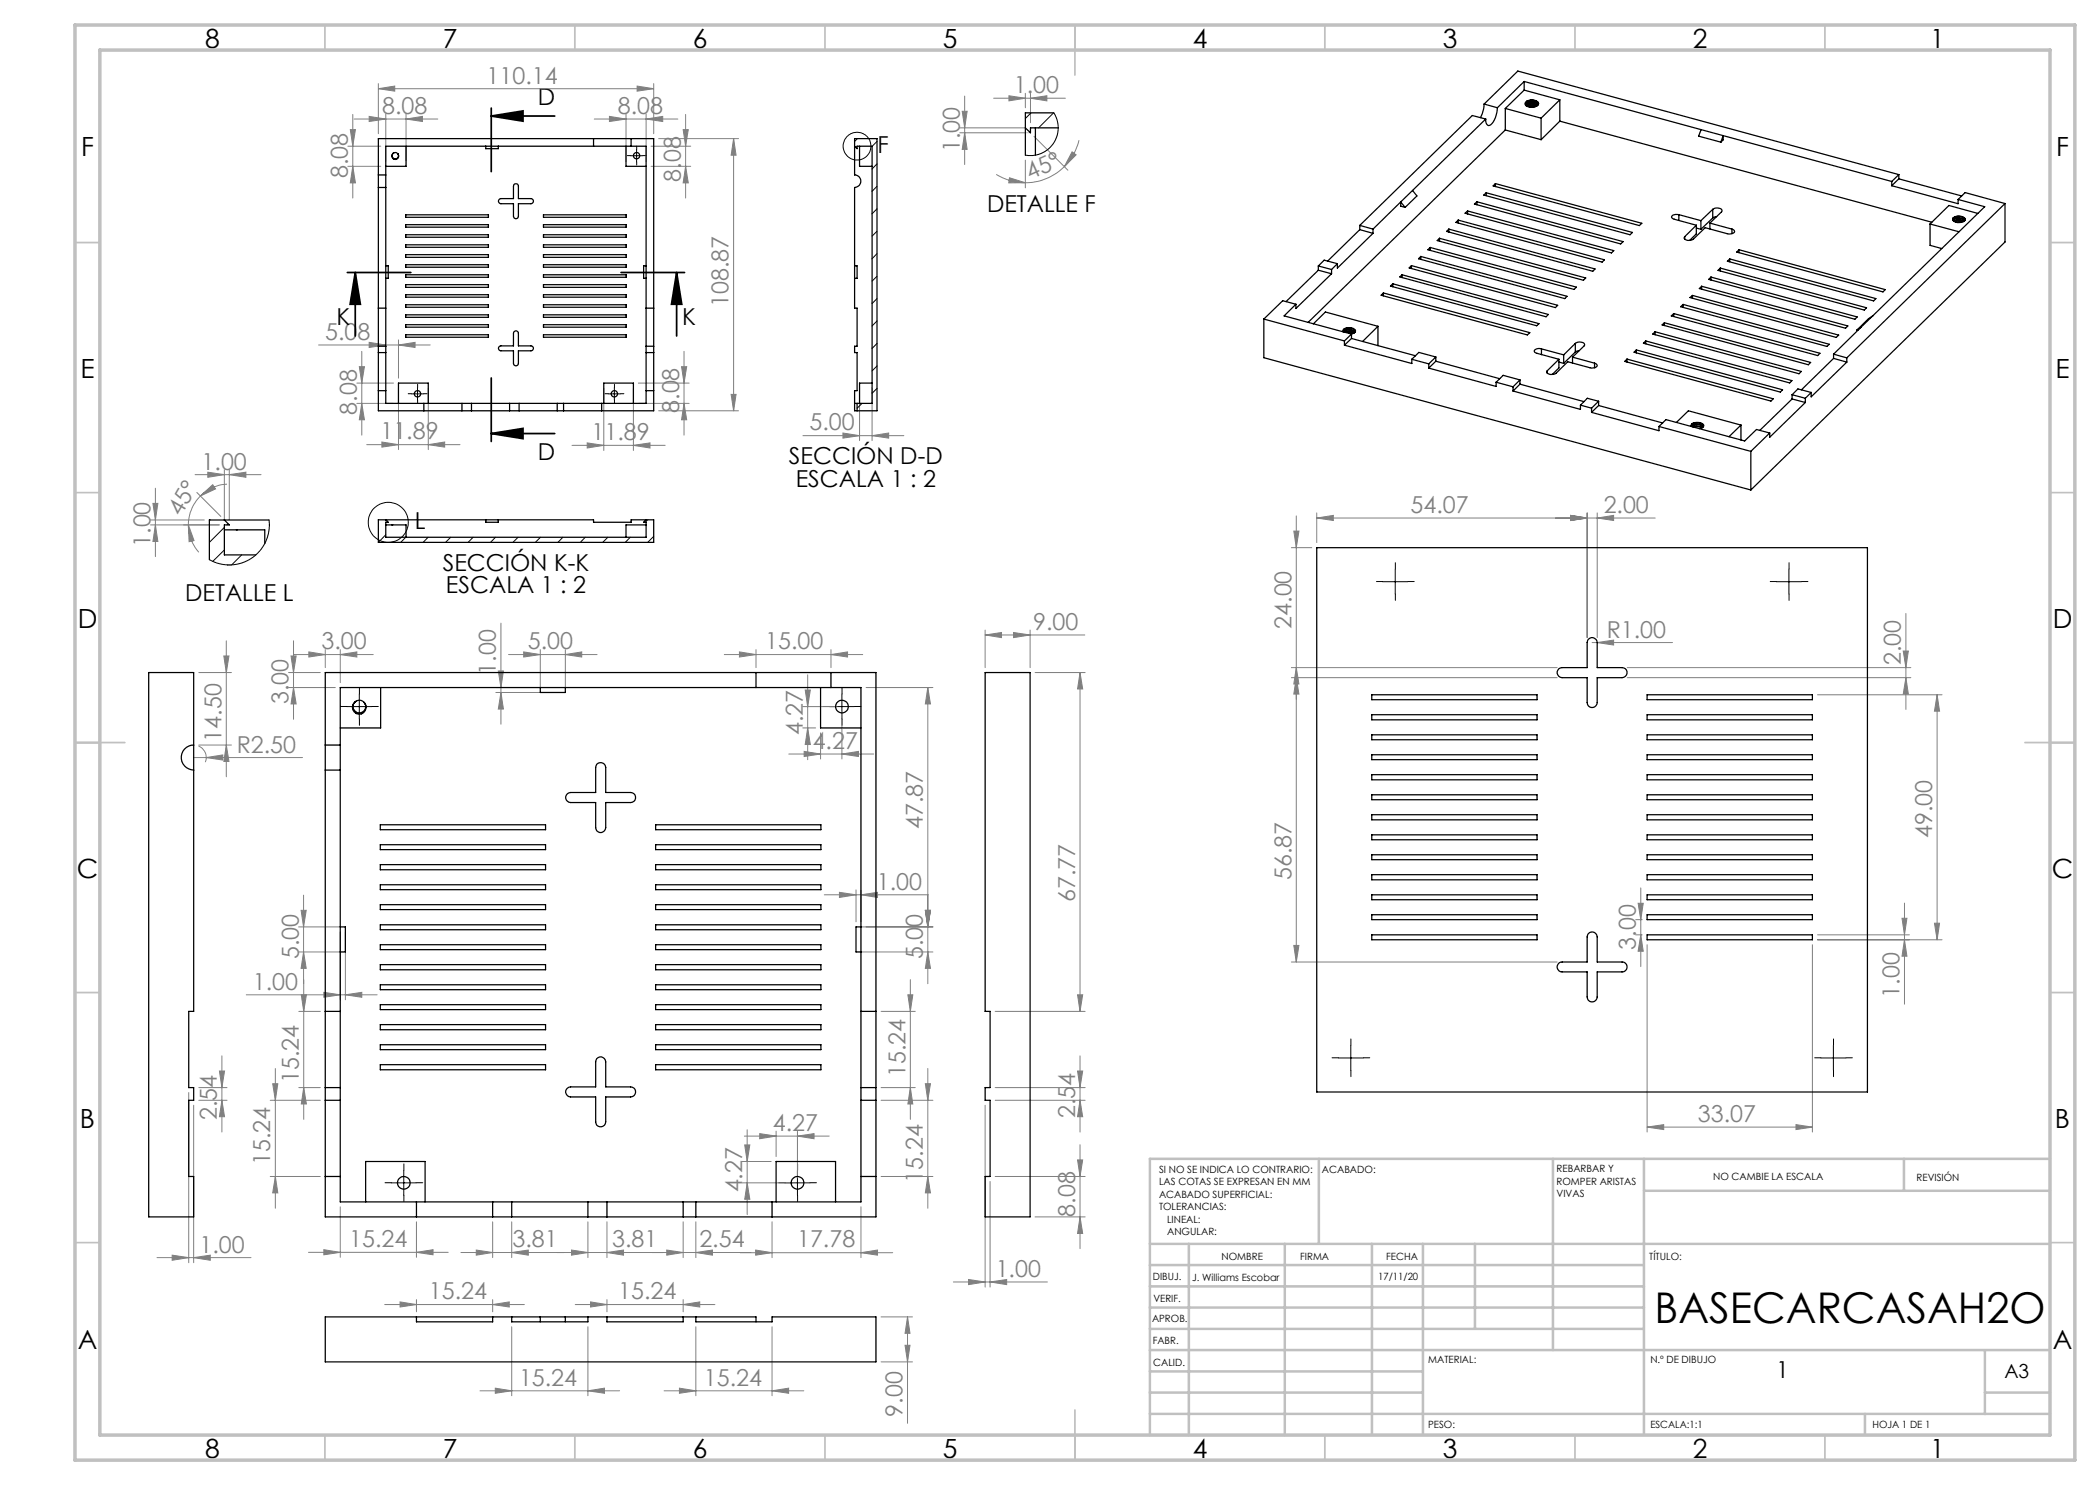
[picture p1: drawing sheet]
<svg xmlns="http://www.w3.org/2000/svg" width="420mm" height="297mm" viewBox="0 0 420 297" stroke-linecap="round" stroke-linejoin="round" font-family="sans-serif">
<g fill="none" stroke="#000" stroke-width=".2">
<path d="M126.1 31.1h2.5M127.3 29.9v2.5M82.3 78.8h2.4M83.5 77.5v2.5M121.6 78.8h2.5M122.9 77.5v2.5M276.5 116.3h5.1M279 113.8v5M355.3 116.3h5M357.8 113.8v5M71.9 138.8v5M168.4 138.8v5"/>
<path d="M69.4 141.3h5M165.9 141.3h5M267.7 211.6h5M270.2 209.1v5M364.2 211.6h5M366.7 209.1v5M78.2 236.6h5.1M80.8 234.1v5M157 236.6h5M159.5 234.1v5"/>
<circle cx="171.4" cy="29.2" r="2.79"/>
<circle cx="77.7" cy="104.5" r="4"/>
</g>
<path d="M98.2 23.2l6.4-1v2zM98.2 23.2h12.7M98.2 21.6v12.7M69.5 54.5h12.7M71 54.5l1.1 6.4h-2.1zM71 54.5v12.7M124.2 54.5h12.7M135.3 54.5l1 6.4h-2zM135.3 54.5v12.7M98.2 75.6v12.7M98.2 86.7l6.4-1v2zM98.2 86.7h12.7" fill="none" stroke="#000" stroke-width=".35"/>
<g fill="none" stroke="#808080" stroke-width=".2">
<path d="M75.7 17.7l3.3-.5v1zM75.7 16.7v10M75.7 17.7h55M127.4 17.2l3.3 .5-3.3 .5zM130.7 16.7v10M192.9 19.2v13.7M198.7 19.6h14.4M201.8 19.2l3.3 .4-3.3 .6zM205.1 18.7v2.9M206.1 19.6l3.3-.4v1zM206.1 18.7v5.8M69.6 33.3h6.6"/>
<path d="M69.6 29.2h6.6M70.1 25.9h1l-.5 3.3zM70.6 33.3l.5 3.3h-1zM70.6 22.9v16.7M70.8 23.8h16.8M73.8 23.3l3.4 .5-3.4 .5zM77.2 22.8v9.5M81.2 23.8l3.3-.5v1zM81.2 22.8v9.5M118.9 23.8h16.7M121.9 23.3l3.3 .5-3.3 .5zM125.2 22.8v9.5"/>
<path d="M129.2 23.8l3.3-.5v1zM129.2 22.8v9.5M130.2 33.3h7.9M130.2 29.2h7.9M131.7 27.7h16M136.6 25.9h1.1l-.6 3.3zM137.1 33.3l.6 3.3h-1.1zM137.1 22.9v16.7M146.7 27.7l.5 3.3h-1zM146.7 27.7v54.5M191.9 26.6h13.2M191.9 25.6h13.2"/>
<path d="M192.4 22.3h1l-.5 3.3zM192.9 26.6l.5 3.3h-1zM199.2 34.9a11.2 11.2 0 0 0 5.9 1.6M201.9 35.6l3.2 .9-3.3 .1zM205.1 32v5.6M206.8 27.3l6.8 6.7M212.9 33.3a11.1 11.1 0 0 1-7.8 3.2M214.4 30.4l.8 .6-2.3 2.3zM215.8 28l-.1 .5a10.7 10.7 0 0 1-2.8 4.8M63.7 69h22.3M71.4 76.6h7.3M71.9 73.3h1l-.5 3.3z"/>
<path d="M72.4 70.3v16.7M73.8 68.5l3.4 .5-3.4 .5zM79.7 68v7.6M79.7 69l3.3-.5v1zM79.7 77.6v12.3M85.7 77.6v12.3M120.8 77.6v12.5M126.7 77.6v12.5M127.7 76.6h10.1M136.3 73.3h1l-.5 3.3zM136.8 70.3v16.7M146.2 78.9h1l-.5 3.3z"/>
<path d="M171.9 77.6v10.5M174.4 77.6v10.5M31.1 97.6v13.7M39 94.9h13.2M39.4 98.5l4.8 4.8M40.1 99.2l2.4-2.3 .6 .9zM40.1 99.2a8.2 8.2 0 0 0-2.4 5.8M41.6 94.4l3.3 .5-3.3 .6zM44.9 93.9v10.1M45.4 96.8a7.9 7.9 0 0 0-5.3 2.4M45.9 94.9l3.3-.5v1.1zM45.9 93.9v10.1"/>
<path d="M71.4 80.7h7.3M72.4 80.7l.5 3.3h-1zM73.3 88.9h18.7M76.4 88.4l3.3 .5-3.3 .5zM85.7 88.9l3.2-.5v1zM114.4 89.1h18.6M117.4 88.6l3.4 .5-3.4 .5zM126.7 89.1l3.3-.5v1zM127.7 80.7h10.1M131.7 82.2h16M136.8 80.7l.5 3.3h-1zM160.6 87.1h20.2"/>
<path d="M168.6 86.6l3.3 .5-3.3 .5zM174.4 87.1l3.3-.5v1zM30.1 105h13.8M30.1 104h10.8M30.6 100.7h1l-.5 3.3zM31.1 105l.5 3.3h-1zM37.7 105l1.1 3.1-1 .2zM37.7 105a8.1 8.1 0 0 0 2.1 5.5M258.3 109.5h4.1M258.8 106.2h1l-.5 3.3zM259.3 103.2v89.2M263.3 103.6l3.4-.5v1z"/>
<path d="M263.3 103.6h67.7M263.3 102.6v5.9M314.1 103.1l3.3 .5-3.3 .5zM317.4 102.6v24.9M319.4 103.6l3.3-.5v1zM319.4 102.6v24.9M39.8 134.5h6.5M44.8 131.2h1l-.5 3.3zM45.3 128.2v27.2M57.7 137.5h9.4M57.7 134.5h6.4M58.2 131.2h1l-.5 3.3z"/>
<path d="M58.7 130.9h15.9M58.7 137.5l.5 3.3h-1zM58.7 128.2v15.7M61.8 130.4l3.3 .5-3.3 .5zM65.1 129.9v3.6M68.1 130.9l3.3-.5v1zM68.1 129.9v6.6M99.2 138.5h12.8M99.2 137.5h12.8M99.7 134.2h1l-.5 3.3zM100.2 124.6v20.2M100.2 138.5l.5 3.3h-1z"/>
<path d="M101.7 130.9h17.7M104.7 130.4l3.4 .5-3.4 .5zM108.1 129.9v7.6M113.1 130.9l3.2-.5v1zM113.1 129.9v7.6M144.9 130.9h27.6M147.9 130.4l3.3 .5-3.3 .5zM151.2 129.9v3.6M161 138h1.1l-.6 3.3zM161.5 135v16.9M166.2 130.9l3.3-.5v1zM166.2 129.9v3.6"/>
<path d="M173.2 137.5h13.4M185.6 137.5l.5 3.3h-1zM185.6 137.5v59.2M197 127l3.3-.5v1zM197 126v7.5M197 127h20M202.7 126.5l3.3 .5-3.3 .5zM206 126v7.5M207 134.5h10M216 134.5l.5 3.3h-1zM216 134.5v67.8M258.3 135.5h53.1"/>
<path d="M258.3 133.5h53.1M259.3 133.5l.5 3.3h-1zM259.3 135.5l.5 3.3h-1zM318.4 128.5h16.1M319.4 128.5l3.3-.5v1zM325.4 135.5h56.8M325.4 133.5h56.8M363.5 139h24.9M380.6 130.2h1.1l-.5 3.3zM381.2 135.5l.5 3.3h-1.1zM381.2 122.7v19.2M387.4 139l.5 3.2h-1z"/>
<path d="M387.4 139v49M38.7 151.5h21.8M39.7 149.2a2.51 2.51 0 0 1 1.4 3.2M39.8 149h6.5M41.2 151.5l3.4-.5v1zM45.3 149l.5 3.3h-1zM157.8 150.8h16.9M160.5 145.6h2.6M160.5 141.3h6.9M160.8 150.3l3.3 .5-3.3 .5zM161.5 145.6l.6 3.3h-1.1zM164.1 146.6v5.2"/>
<path d="M168.4 150.8l3.3-.5v1zM168.4 142.3v9.5M60.7 179v17.7M164.9 179h20.8M167.9 178.5l3.3 .5-3.3 .5zM171.2 178v6.4M172.2 179l3.3-.5v1zM172.2 178v6.4M328.2 177.6v15.7M49.2 199h26.2M59.7 190.4h8.4M59.7 185.4h8.4"/>
<path d="M60.2 182.1h1l-.5 3.3zM60.3 199h1l-.6 3.3zM60.7 190.4l.5 3.3h-1zM60.7 195.9v28M64.8 198.5l3.3 .5-3.3 .5zM68.1 186.4v13.6M69.1 199l3.3-.5v1zM69.1 186.4v13.6M172.2 190.4h14.4M172.2 185.4h14.4M181.6 199h1l-.5 3.3zM182.1 195.9v28"/>
<path d="M185.1 182.1h1l-.5 3.3zM185.6 190.4l.5 3.3h-1zM215.5 199h1l-.5 3.3zM258.3 192.4h53.1M258.8 189.1h1l-.5 3.3zM327.1 187h1.3M327.1 183.9h1.3M327.6 180.7h1l-.4 3.2zM328.2 187l.4 3.2h-1zM329.4 188.9v37.5M362.5 188.9v37.5M363.5 187h18.4"/>
<path d="M363.5 188h24.9M380.4 183.7h1l-.5 3.3zM380.9 188l.5 3.2h-1zM380.9 180.6v20.2M386.9 184.6h1l-.5 3.4zM37.7 218.5v34.1M39.8 217.5h5.6M43.9 214.2h1l-.5 3.3zM44.4 211.2v15.2M54.5 216.7h1.1l-.5 3.4zM55.1 213.7v27.9M59.8 202.3h4.3"/>
<path d="M59.8 217.5h4.3M60.7 217.5l.6 3.3h-1zM176.2 202.3h6.9M176.2 217.5h6.9M182.1 217.5l.5 3.3h-1zM185.1 216.7h1l-.5 3.4zM185.6 213.7v27.9M199 202.3h18M199 217.5h18M215.5 214.2h1l-.5 3.3zM216 211.2v15.2M38.7 221v31.6"/>
<path d="M39.8 220.1h5.6M44.4 220.1l.5 3.2h-1zM54 235.3h10.1M54 220.1h10.1M55.1 235.3l.5 3.3h-1.1zM148.4 232.3h5.8M148.4 236.6h10.1M148.9 227.2h16.9M148.9 229h1.1l-.6 3.3zM149.4 236.6l.6 3.3h-1.1zM149.4 226v16.9M151.9 226.7l3.3 .5-3.3 .5z"/>
<path d="M155.2 226.2v5.1M159.5 227.2l3.3-.5v1zM159.5 226.2v9.4M176.2 235.3h10.4M176.2 220.1h10.4M185.6 235.3l.5 3.3h-1zM197 221v36.4M198 236.3v21.1M199 235.3h18M199 220.1h18M215.5 232h1l-.5 3.3zM216 228.9v20.8"/>
<path d="M216 220.1l.5 3.2h-1zM329.4 225.4l3.3-.5v1zM329.4 225.4h33.1M359.2 224.9l3.3 .5-3.3 .5zM31.4 251.5h18.8M34.4 251l3.3 .5-3.3 .6zM38.7 251.5l3.4-.5v1.1zM61.7 250.5h27.9M64.8 249.9l3.3 .6-3.3 .5zM68.1 241.4v10.1M83.3 244.4v7.1M83.3 250.5l3.3-.6v1.1z"/>
<path d="M83.3 259.9v2.5M92.2 250.5h58M95.2 250l3.3 .5-3.3 .5zM98.5 244.4v7.1M98.5 259.9v2.5M102.3 250.5l3.4-.5v1zM102.3 244.4v7.1M114.3 250l3.3 .5-3.3 .5zM117.6 244.4v7.1M121.4 259.9v2.5M121.4 250.5l3.3-.5v1zM121.4 244.4v7.1"/>
<path d="M133.3 250l3.3 .5-3.3 .5zM136.6 244.4v7.1M136.6 259.9v2.5M139.2 250.5l3.3-.5v1zM139.2 244.4v7.1M148.1 250.5h30.4M151.1 250l3.3 .5-3.3 .5zM154.4 244.4v7.1M172.2 250.5l3.3-.5v1zM172.2 241.4v10.1M190.7 256.4h18.8M193.7 255.9l3.3 .5-3.3 .5z"/>
<path d="M198 256.4l3.3-.5v1zM207 243.4h10M216 243.4l.5 3.3h-1zM76.9 260.9h28M80 260.4l3.3 .5-3.3 .5zM96 278.2h27.9M98.5 260.9l3.3-.5v1zM99.1 277.6l3.2 .6-3.2 .5zM102.3 265.4v13.7M115 260.9h28M117.6 278.2l3.3-.6v1.1zM117.6 265.4v13.7"/>
<path d="M118.1 260.4l3.3 .5-3.3 .5zM132.8 278.2h28M135.9 277.6l3.3 .6-3.3 .5zM136.6 260.9l3.3-.5v1zM139.2 265.4v13.7M154.4 278.2l3.3-.6v1.1zM154.4 265.4v13.7M176.2 263.4h6.3M176.2 272.4h6.3M181 269.1h1l-.5 3.3zM181.5 263.4l.5 3.3h-1zM181.5 263.4v21.3"/>
</g>
<g fill="none" stroke="#000" stroke-width=".2" stroke-dasharray="15.2 1.3 1.3 1.3">
<path d="M126.1 31.1h-.6M127.3 29.9v-.7M127.3 32.4v.6M128.6 31.1h.6M82.3 78.7h-.7M83.5 77.5v-.6M83.5 80v.6M84.8 78.7h.6M121.6 78.7h-.6M122.9 77.5v-.6M122.9 80v.6M124.1 78.7h.7"/>
<path d="M276.6 116.3h-1.3M279.1 113.8v-1.3M279.1 118.8v1.3M281.6 116.3h1.2M355.3 116.3h-1.3M357.8 113.8v-1.3M357.8 118.8v1.3M360.3 116.3h1.3M71.9 138.8v-1.3M168.4 138.8v-1.3M69.4 141.3h-1.3M71.9 143.8v1.3"/>
<path d="M74.4 141.3h1.3M165.9 141.3h-1.3M168.4 143.8v1.3M170.9 141.3h1.3M267.7 211.6h-1.3M270.2 209.1v-1.3M270.2 214.1v1.2M272.7 211.6h1.3M364.2 211.6h-1.3M366.7 209.1v-1.3M366.7 214.1v1.2M369.2 211.6h1.3"/>
<path d="M78.3 236.5h-1.3M80.8 234v-1.2M80.8 239v1.3M83.3 236.5h1.2M157 236.5h-1.3M159.5 234v-1.2M159.5 239v1.3M162 236.5h1.3"/>
</g>
<path d="M206.1 26.5h-1" fill="none" stroke="#c0c0c0" stroke-width=".2" stroke-dasharray="15.2 1.3 1.3 1.3"/>
<g fill="none" stroke="#c0c0c0" stroke-width=".35">
<path d="M65 5v5M115 5v5M165 5v5M215 5v10M265 5v5M315 5v5M365 5v5M15 48.5h5M410 48.5h5M15 98.5h5M410 98.5h5M15 148.5h10"/>
<path d="M405 148.5h10M15 198.5h5M410 198.5h5M15 248.5h5M410 248.5h5M65 287v5M115 287v5M165 287v5M215 282v10M265 287v5M315 287v5M365 287v5"/>
</g>
<g fill="none" stroke="#c0c0c0" stroke-width=".5">
<path d="M263.8 231.8v17M310.6 231.8v38.2M328.8 231.8v55.2M328.8 238.2h81.2M380.8 231.8v6.4M410 231.8h-180v55.2M230 248.8h180M230 257.3h98.8M230 253h98.8M237.8 248.8v38.2M257 248.8v38.2M274.4 248.8v38.2"/>
<path d="M284.6 248.8v38.2M295 248.8v17M230 265.8h98.8M230 261.5h98.8M230 278.5h54.6M230 274.3h54.6M230 270h180M397 278.5h13M397 270v12.8M230 282.8h180M373 282.8v4.2"/>
</g>
<path d="M15 5h400v287h-400zM20 10h390v277h-390z" fill="none" stroke="#c0c0c0" stroke-width=".7"/>
<g fill="#000">
<path d="M98.2 23.2l6.4-1v2zM98.2 86.7l6.4-1v2z"/>
<path d="M135.3 54.5l1 6.4h-2zM71 54.5l1.1 6.4h-2.1z"/>
</g>
<g fill="#808080">
<path d="M41.2 151.5l3.4-.5v1z"/>
<path d="M319.4 128.5l3.3-.5v1z"/>
<path d="M121.4 250.5l3.3-.5v1zM114.3 250l3.3 .5-3.3 .5z"/>
<path d="M127.4 17.2l3.3 .5-3.3 .5zM75.7 17.7l3.3-.5v1zM69.1 199l3.3-.5v1zM64.8 198.5l3.3 .5-3.3 .5zM98.5 260.9l3.3-.5v1zM80 260.4l3.3 .5-3.3 .5zM117.6 278.2l3.3-.6v1.1zM99.1 277.6l3.2 .6-3.2 .5zM136.6 260.9l3.3-.5v1zM118.1 260.4l3.3 .5-3.3 .5zM154.4 278.2l3.3-.6v1.1zM135.9 277.6l3.3 .6-3.3 .5zM319.4 103.6l3.3-.5v1zM314.1 103.1l3.3 .5-3.3 .5zM314.1 103.1l3.3 .5-3.3 .5zM263.3 103.6l3.4-.5v1z"/>
<path d="M73.8 23.3l3.4 .5-3.4 .5zM81.2 23.8l3.3-.5v1zM121.9 23.3l3.3 .5-3.3 .5zM129.2 23.8l3.3-.5v1zM61.8 130.4l3.3 .5-3.3 .5zM68.1 130.9l3.3-.5v1zM104.7 130.4l3.4 .5-3.4 .5zM113.1 130.9l3.2-.5v1zM147.9 130.4l3.3 .5-3.3 .5zM166.2 130.9l3.3-.5v1zM167.9 178.5l3.3 .5-3.3 .5zM172.2 179l3.3-.5v1zM95.2 250l3.3 .5-3.3 .5zM102.3 250.5l3.4-.5v1zM133.3 250l3.3 .5-3.3 .5zM139.2 250.5l3.3-.5v1zM151.9 226.7l3.3 .5-3.3 .5zM159.5 227.2l3.3-.5v1zM160.8 150.3l3.3 .5-3.3 .5zM168.4 150.8l3.3-.5v1zM197 127l3.3-.5v1zM202.7 126.5l3.3 .5-3.3 .5zM41.6 94.4l3.3 .5-3.3 .6zM45.9 94.9l3.3-.5v1.1z"/>
<path d="M73.8 68.5l3.4 .5-3.4 .5zM79.7 69l3.3-.5v1zM64.8 249.9l3.3 .6-3.3 .5zM83.3 250.5l3.3-.6v1.1z"/>
<path d="M151.1 250l3.3 .5-3.3 .5zM172.2 250.5l3.3-.5v1z"/>
<path d="M168.6 86.6l3.3 .5-3.3 .5zM174.4 87.1l3.3-.5v1z"/>
<path d="M85.7 88.9l3.2-.5v1zM76.4 88.4l3.3 .5-3.3 .5zM126.7 89.1l3.3-.5v1zM117.4 88.6l3.4 .5-3.4 .5z"/>
<path d="M359.2 224.9l3.3 .5-3.3 .5zM329.4 225.4l3.3-.5v1z"/>
<path d="M38.7 251.5l3.4-.5v1.1zM34.4 251l3.3 .5-3.3 .6z"/>
<path d="M206.1 19.6l3.3-.4v1zM201.8 19.2l3.3 .4-3.3 .6z"/>
<path d="M201.9 35.6l3.2 .9-3.3 .1zM214.4 30.4l.8 .6-2.3 2.3z"/>
<path d="M40.1 99.2l2.4-2.3 .6 .9zM37.7 105l1.1 3.1-1 .2z"/>
<path d="M146.2 78.9h1l-.5 3.3zM146.7 27.7l.5 3.3h-1zM136.8 80.7l.5 3.3h-1zM136.3 73.3h1l-.5 3.3zM70.6 33.3l.5 3.3h-1zM70.1 25.9h1l-.5 3.3zM137.1 33.3l.6 3.3h-1.1zM136.6 25.9h1.1l-.6 3.3zM100.2 138.5l.5 3.3h-1zM99.7 134.2h1l-.5 3.3zM60.7 190.4l.5 3.3h-1zM60.2 182.1h1l-.5 3.3zM161.5 145.6l.6 3.3h-1.1zM161 138h1.1l-.6 3.3zM215.5 199h1l-.5 3.3zM216 134.5l.5 3.3h-1zM216 243.4l.5 3.3h-1zM215.5 232h1l-.5 3.3zM381.2 135.5l.5 3.3h-1.1zM380.6 130.2h1.1l-.5 3.3zM259.3 133.5l.5 3.3h-1zM258.8 106.2h1l-.5 3.3zM31.1 105l.5 3.3h-1zM30.6 100.7h1l-.5 3.3z"/>
<path d="M192.9 26.6l.5 3.3h-1zM192.4 22.3h1l-.5 3.3z"/>
<path d="M71.9 73.3h1l-.5 3.3zM72.4 80.7l.5 3.3h-1zM58.2 131.2h1l-.5 3.3zM58.7 137.5l.5 3.3h-1zM185.1 182.1h1l-.5 3.3zM185.6 190.4l.5 3.3h-1zM185.1 216.7h1l-.5 3.4zM185.6 235.3l.5 3.3h-1zM185.6 137.5l.5 3.3h-1zM185.1 182.1h1l-.5 3.3zM54.5 216.7h1.1l-.5 3.4zM55.1 235.3l.5 3.3h-1.1zM148.9 229h1.1l-.6 3.3zM149.4 236.6l.6 3.3h-1.1zM215.5 214.2h1l-.5 3.3zM216 220.1l.5 3.2h-1zM44.8 131.2h1l-.5 3.3zM45.3 149l.5 3.3h-1zM43.9 214.2h1l-.5 3.3zM44.4 220.1l.5 3.2h-1zM181.5 263.4l.5 3.3h-1zM181 269.1h1l-.5 3.3zM380.4 183.7h1l-.5 3.3zM380.9 188l.5 3.2h-1zM387.4 139l.5 3.2h-1zM386.9 184.6h1l-.5 3.4z"/>
<path d="M181.6 199h1l-.5 3.3zM182.1 217.5l.5 3.3h-1zM60.3 199h1l-.6 3.3zM60.7 217.5l.6 3.3h-1zM327.6 180.7h1l-.4 3.2zM328.2 187l.4 3.2h-1z"/>
<path d="M259.3 135.5l.5 3.3h-1zM258.8 189.1h1l-.5 3.3z"/>
<path d="M193.7 255.9l3.3 .5-3.3 .5zM198 256.4l3.3-.5v1z"/>
</g>
<g fill="none" stroke="#000" stroke-width=".25">
<path d="M304.8 16.3l-5.3 5.3M304.8 16.3v1.7M304.8 18l-3.7 3.7M304.8 16.3l35.4 9.6M304.8 18l7.2 2M312 20v4.2M312 20l-3.8 3.6M75.7 35v2.5M75.7 35v-7.3h55v54.5h-55v-44.7M75.7 35h1.5M75.7 37.5h1.5M77.2 35v2.5"/>
<path d="M77.2 35v-5.8h52v51.5h-52v-43.2M78.7 30.6a.63 .63 0 0 0-.1 .9 .63 .63 0 0 0 .9 .1 .63 .63 0 0 0 .1-.9M79.5 30.7l.2 .2M81.2 29.2v4.1h-4M97.2 29.2v.5h2.5v-.5M102.8 36.9l.6-.1 .2 .3 .1 2.6h2.5a.51 .51 0 0 1 .5 .5 .51 .51 0 0 1-.5 .5h-2.5v2.5a.49 .49 0 0 1-.5 .5 .49 .49 0 0 1-.5-.5v-2.5h-2.5a.51 .51 0 0 1-.5-.5 .51 .51 0 0 1 .5-.5h2.5zM118.7 27.7v1.5M125.2 29.2v4.1h4M126.2 27.7v1.5M170.9 27.7h4.5v54.5h-4.5v-4.1h.5v-7.6h-.5v-1.3h.5v-7.6h-.5v-24.1a1.25 1.25 0 0 0 1.3-1.3 1.25 1.25 0 0 0-1.3-1.2zM170.9 29.2l.5 .5v-.5h3v51.5h-3.5M171.9 29.2v4.1h2.5"/>
<path d="M205.1 25.6l1 1v-1h5.5M207.1 25.6v5.4M210.7 22.6h-5.6v8.4M282.5 38.1l-2.4 2.3M282.5 38.1l.9 1.1-2.4 2.3M296.8 39l.5-.4 29.2 7.9-.5 .5zM296.8 20.8l-.1 1-.6 1.7M296.8 20.8l2.7 .8M296.8 20.8l6.8-6.6 76.2 20.7M297.1 23.8l-14.6 14.3M297.1 23.8l-2.6-.7-22.5 22M297.3 38.6v.5"/>
<path d="M298.6 37.2l.5-.5 29.3 8-.5 .4zM299.1 36.7v.6M299.5 21.6a4.4 4.4 0 0 1-1.6 3.5 .88 .88 0 0 1-.8-1.3M301.1 26l-39.5 38.5M301.1 26l7.1 1.9M301.1 21.7v4.3M301.1 21.7l7.1 1.9M305.2 21a1.64 1.64 0 0 1 2.4-.1 1.63 1.63 0 0 0-2.4-.1l.3 .5a1.92 1.92 0 0 1 1.7 0M305.2 21.1a1.8 1.8 0 0 1 2.3 0M305.3 21.1a1.88 1.88 0 0 1 2.1 0M305.3 20.2l1.1-.1 .9 .2M305.6 21.3l.4-.1 1.1 .1"/>
<path d="M305.8 21.4h.5M306.1 20a.95 .95 0 0 0-1.1 .9 1.76 1.76 0 0 0 2.7-.2v-.2M306.1 20a1.48 1.48 0 0 1 1.6 .5M306.1 20l1 .1a.72 .72 0 0 1 .6 .7M307.7 20.5l-.1 .5-.2 .1-.9 .3M308.2 23.6v4.3M312 24.2l-3.8 3.7M312 24.2l74.4 20.2M340.2 25.9l4.4 1.2M340.2 25.9l-.5 1.3 4.5 1.2M344.6 27.1v.9l-.4 .4M344.6 27.1l33.8 9.2"/>
<path d="M344.6 27.1l-.4 1.3M378.4 36.3v.8M378.4 37.1l13.2 3.6v-.8M379.8 34.9l-1.4 1.4M379.8 35.8l-1.4 1.3M379.8 35.8l12.5 3.4M379.8 34.9v.9M391.6 39.9l5.3 1.4-22.3 21.8M391.6 39.9l1.4-1.4 8 2.2M77.2 53.2h.4v2.5h-.4M81.1 43h16.6v.5h-16.6zM81.1 44.9h16.6v.5h-16.6z"/>
<path d="M81.1 47h16.6v.4h-16.6zM81.1 49h16.6v.5h-16.6zM81.1 50.9h16.6v.6h-16.6zM81.1 52.9h16.6v.5h-16.6zM81.1 55h16.6v.5h-16.6zM81.1 56.9h16.6v.6h-16.6zM81.1 58.9h16.6v.5h-16.6zM108.7 56.9h16.5v.6h-16.5zM108.7 52.9h16.5v.5h-16.5zM108.7 49h16.5v.5h-16.5zM108.7 44.9h16.5v.5h-16.5zM108.7 43h16.5v.5h-16.5z"/>
<path d="M108.7 47h16.5v.4h-16.5zM108.7 50.9h16.5v.6h-16.5zM108.7 55h16.5v.5h-16.5zM108.7 58.9h16.5v.5h-16.5zM129.2 53.2h-.5v2.5h.5M170.9 53.2h.5v2.5h-.5M263.7 54l2.6 .7M263.7 54l-6.5 6.3M263.7 53.2l2.6 .7M263.7 53.2v.8M266.3 54.7l-7.1 7v-.8M266.3 53.9v.8"/>
<path d="M267.5 52.7l-1.2 1.2M267.5 52.7l-2.7-.7-1.1 1.2M272 45.9l2.6 .8M272 45.9l-6.5 6.3M272 45.1l2.6 .7M272 45.1v.8M274.6 46.7l-7.1 6.9v-.9M274.6 45.8v.9M276.2 59.1l.5-.5 29.3 7.9-.5 .5zM276.7 58.6v.6M278.1 57.2l.5-.4 29.2 7.9-.5 .5zM278.6 56.8v.6"/>
<path d="M280 55.4l.4-.4 29.3 7.9-.5 .5zM280.1 40.4l-5.5 5.4M280.1 40.4v.8l.9 .3M280.1 40.4l.9 1.1M280.4 55v.5M282.3 53.1l29.2 8-.4 .4-29.3-7.9zM282.3 53.1v.6M284.2 51.3l29.2 8-.5 .4-29.2-8zM284.2 51.3v.6M285.6 49.9l.4-.4 29.3 7.9-.5 .5zM286 49.5v.6M287.9 47.7l29.2 7.9-.4 .5-29.3-8z"/>
<path d="M287.9 47.7v.6M289.8 45.8l29.2 8-.4 .5-29.3-8zM289.8 45.8v.6M291.2 44.5l.4-.5 29.3 8-.5 .4zM291.6 44v.6M293 42.6l.5-.4 29.3 7.9-.5 .5zM293.5 42.2v.6M294.9 40.8l.5-.4 29.2 7.9-.5 .5zM295.4 40.4v.6M335.8 42.9h-.7a.71 .71 0 0 0-.8 .5l.6 .4 4.4 1.2M335.8 42.9l4.4 1.2M335.8 42.9v1.2"/>
<path d="M336.9 47.3v.5M338 59.5l.5-.4 29.2 7.9-.5 .5zM338.5 59.1v.6M339.3 45l-2.4 2.3M339.3 45v1.8l-1.4 1.3M339.3 45.6l.9 .3M339.9 57.7l.4-.4 29.3 7.9-.5 .4zM340.2 44.1v1.8M340.3 57.3v.5M342 44.6l4.4 1.2M342 44.6v1.2M342.2 55.4l29.2 8-.4 .4-29.3-7.9z"/>
<path d="M342.2 55.4v.6M342.5 41.9l.9-.3a.88 .88 0 0 1 1 .6l-2.4 2.4M342.5 41.9l-2.3 2.2M342.5 41.9v1.7M342.5 43.6l-2.3 2.3M343.3 43.3l-.8 .3M344.1 53.6l29.2 8-.4 .4-29.3-7.9zM344.1 53.6v.6M345.5 52.2l.4-.4 29.3 7.9-.5 .5zM345.9 51.8v.5M346.4 45.8l.3 .1 .2 .4a1.19 1.19 0 0 1-1.5 .4l-4.4-1.2-2.3 2.3a1.18 1.18 0 0 1-1.9-.3l.1-.2M346.4 45.8v.9"/>
<path d="M347.8 49.9l29.2 8-.4 .5-29.3-8zM347.8 49.9v.6M386 44.8v4.3l2.3 .6M386 44.8l5.8 1.6M390.6 44.1a1.84 1.84 0 0 1 2.3 0M390.7 43.6a1.68 1.68 0 0 1 2.4 .3 1.65 1.65 0 0 1-2.5 .2l-.1-.4zM390.7 43.6v.2a1.93 1.93 0 0 1 2.3 .3M390.7 43.6a1.71 1.71 0 0 1 2.3 .4M390.7 44.2a2.07 2.07 0 0 1 2.1 .1M390.8 44.2l.8-.1 1.1 .2M391.1 44.4h1.2M395.6 42.7l-5.8-1.6-3.8 3.7"/>
<path d="M401 40.7l-31.6 30.9M401 40.7v7.7l-50.8 49.6M75.7 61.6h1.5M75.7 69.2h1.5M75.7 70.5h1.5M75.7 78.1h1.5M81.1 61h16.6v.5h-16.6zM81.1 63h16.6v.5h-16.6zM81.1 64.9h16.6v.5h-16.6zM81.1 67h16.6v.4h-16.6zM102.8 66.4l.5-.2 .3 .3 .1 2.7h2.5a.49 .49 0 0 1 .5 .5 .49 .49 0 0 1-.5 .5h-2.5v2.5a.49 .49 0 0 1-.5 .5 .49 .49 0 0 1-.5-.5v-2.5h-2.5a.49 .49 0 0 1-.5-.5 .49 .49 0 0 1 .5-.5h2.5zM108.7 64.9h16.5v.5h-16.5z"/>
<path d="M108.7 61h16.5v.5h-16.5zM108.7 63h16.5v.5h-16.5zM108.7 67h16.5v.4h-16.5zM129.2 61.6h1.5M129.2 69.2h1.5M129.2 70.5h1.5M129.2 78.1h1.5M174.4 76.6h-2.5v4.1M252.8 63.8v7.7l97.4 26.5M252.8 63.8l16.1 4.4M259.2 60.9l-2.4 2.3 13.5 3.6M259.2 60.9l-2.7-.8-3.7 3.7"/>
<path d="M262.7 64.8l2.4-2.4 10.5 2.9M268.6 66.4a1.91 1.91 0 0 1 2.4 .1M268.7 65.9l-.1 .5M268.7 65.9a1.68 1.68 0 0 1 2.4 .3 .96 .96 0 0 1-.8 .6M268.7 65.9v.3a1.93 1.93 0 0 1 2.3 .2M268.7 65.9a1.71 1.71 0 0 1 2.4 .4M268.9 66.5a2.07 2.07 0 0 1 1.9 .1M268.9 68.2v.8M268.9 69l13.5 3.7v-.8M269.1 66.5l.1-.1a1.99 1.99 0 0 1 1.6 .2M269.7 66.7l.7 .1M270.3 67.7l-1.4 1.3"/>
<path d="M270.3 67.7l12.8 3.5M270.3 66.8l-1.4 1.4M270.3 66.8v.9M275.6 65.3l-3.1 3M275.6 65.3v3.8M282.4 71.9l3.3 .9M285.7 73.6l13.5 3.7v-.9M285.7 72.8v.8M287.2 72.2l12.7 3.5M287.2 72.2l-1.5 1.4M287.2 71.4l-1.5 1.4M287.2 71.4v.8"/>
<path d="M287.2 71.4l-3.4-.9-1.4 1.4M299.2 76.4l3.4 1M302.6 77.4v.8M302.6 78.2l13.5 3.7v-.9M304 76.8l-1.4 1.4M304 76.8l12.8 3.5M304 76l-1.4 1.4M304 76v.8M304 76l-3.4-.9-1.4 1.3M308.3 69.8l-.7-.1a.62 .62 0 0 0-.7 .7l.5 .3 4.4 1.2M308.3 69.8l4.4 1.2M308.3 69.8v1.1"/>
<path d="M309.5 74.2v.4M311.8 71.9l-2.3 2.3M311.8 71.9v1.7l-1.4 1.3M311.8 72.4l.9 .3M312.7 71v1.7M314.5 71.4l4.4 1.2M314.5 71.4v1.2M315.1 68.7l.8-.3a.88 .88 0 0 1 1 .6l-2.4 2.4M315.1 68.7l-2.4 2.3M315.1 68.7v1.7M315.1 70.4l-2.4 2.3M315.8 70.1l-.7 .3"/>
<path d="M318.9 72.6l.3 .1 .2 .4a1.07 1.07 0 0 1-1.4 .5l-4.5-1.2-2.3 2.2-.5 .3h-.7a.61 .61 0 0 1-.6-.6l.1-.1M318.9 72.6v1M324.9 72.3l.5-.5 29.2 8-.4 .4zM325.4 71.8v.6M327.3 70l29.2 8-.4 .4-29.3-8zM327.3 70v.6M328.7 68.6l.4-.4 29.3 7.9-.5 .5zM329.1 68.2v.6M331 66.4l29.3 7.9-.5 .5-29.2-8zM331 66.4v.6M332.4 65l.5-.4 29.2 7.9-.4 .5zM332.9 64.6v.5"/>
<path d="M334.3 63.2l.5-.5 29.2 8-.5 .4zM334.8 62.7v.6M336.1 61.3l.5-.4 29.3 8-.5 .4zM336.6 60.9v.6M358.4 79.8l2.7 .7M358.4 79.8l-6.4 6.3M358.4 78.9l2.7 .8M358.4 78.9v.9M361.1 79.7v.8M362.2 78.5l-1.1 1.2M362.2 78.5l-2.6-.7-1.2 1.1M366.7 71.7l2.7 .7"/>
<path d="M366.7 71.7l-6.4 6.3M366.7 70.8l2.7 .8M366.7 70.8v.9M369.4 72.4l-7.2 7v-.9M369.4 71.6v.8M371.4 66l.2 .1M372.3 65.4l-5.6 5.4M372.3 65.4l-.9 .6M374.6 63.1l-2.3 2.3M374.6 63.1l-.9 .6-2.3 2.3M79.7 80.7v-4.1h6v4.1M84.8 80.7v1.5"/>
<path d="M92.4 80.7v1.5M94.3 80.7v1.5M101.9 80.7v1.5M103.8 80.7v1.5M111.4 80.7v1.5M112.7 80.7v1.5M120.3 80.7v1.5M120.8 80.7v-4.1h5.9v4.1M171.4 80.7v1.5M316.1 81l2.2 .6M318.3 82.5l13.5 3.6v-.8M318.3 81.6v.9"/>
<path d="M319.7 81.1l-1.4 1.4M319.7 81.1l12.8 3.5M319.7 80.3l-2.2-.6-1.4 1.3M319.7 80.3l-1.4 1.3M319.7 80.3v.8M331.8 85.3l18.4 5M331.8 85.3l1.4-1.4 15.7 4.3 2.4-2.3 2.6 .7M335.3 84.5l2.4-2.3 10.5 2.8M338.3 84.8l-.1 .5a1.84 1.84 0 0 1 2.4 .1M338.3 84.8a1.98 1.98 0 0 1 2.4 .1 .66 .66 0 0 1-.8 .8M338.3 84.8v.3a1.8 1.8 0 0 1 2.3 .2M338.3 84.8a1.71 1.71 0 0 1 2.4 .4"/>
<path d="M338.5 85.4a2.07 2.07 0 0 1 2 .1M338.7 85.4l1-.1 .7 .3M348.2 85l-2.4 2.3M348.2 85v3M350.2 90.3v7.7M353.9 86.6l-3.7 3.7M361.1 80.5l-7.2 7v-.9M44.9 104l1 1h-1v6h6.3M44.9 106h8.1v2.7M45.5 113h.7M47.3 106h.1M53.8 104h-11.9v7.9"/>
<path d="M75.7 104h43v.5h7.5v-.5h4.5v4.5h-55zM77.2 104l.4 .5h-.4v3h52v-3h-.5l.5-.5M77.2 105h4v2.5M78.4 105h.1M97.2 104v.5h2.5v-.5M129.2 105h-4v2.5M263.3 109.5h110.2v108.9h-110.2zM29.7 134.5h9v67.8h-1v15.2h1v2.6h-1v15.2h1v8.1h-9zM76.1 137.5v8.1h-8M108.1 137.5v1h5v-1M151.2 134.5v3M164.1 137.5v8.1h8.1"/>
<path d="M166.2 134.5v3M197 134.5h9v108.9h-9v-8.1h1v-15.2h-1v-2.6h1v-15.2h-1zM274.4 139h33v.9h-33zM317.6 127.9a1.02 1.02 0 0 1 1.2-.3 1.02 1.02 0 0 1 .6 .9v5h5a1.01 1.01 0 0 1 1 1 1.01 1.01 0 0 1-1 1h-5v5a1.01 1.01 0 0 1-1 1 1.01 1.01 0 0 1-1-1v-5h-5a1.01 1.01 0 0 1-1-1 1.01 1.01 0 0 1 1-1h5v-5zM329.4 139h33.1v.9h-33.1zM38.7 149a2.5 2.5 0 0 0-2.5 2.5 2.5 2.5 0 0 0 2.5 2.5M65.1 149v5M65.1 149v-14.5h110.1v108.9h-110.1v-89.4M65.1 154h3M65.1 149h3M68.1 149v5M68.1 149v-11.5h104.1v102.9h-104.1v-86.4"/>
<path d="M71.2 140.3a1.26 1.26 0 0 0-.3 1.8 1.26 1.26 0 0 0 1.8 .2 1.26 1.26 0 0 0 .1-1.8M72.8 140.5l.2 .3M119.3 152.9a1.04 1.04 0 0 1 1.2-.3 1.04 1.04 0 0 1 .6 .9v5h5a1.01 1.01 0 0 1 1 1 1.01 1.01 0 0 1-1 1h-5v5a1.01 1.01 0 0 1-1 1 1.01 1.01 0 0 1-1-1v-5h-5a1.01 1.01 0 0 1-1-1 1.01 1.01 0 0 1 1-1h5v-5zM274.4 142.9h33v1.1h-33zM274.4 147h33v1h-33zM274.4 151h33v.9h-33zM274.4 154.9h33v1.1h-33zM274.4 159h33v.9h-33zM329.4 142.9h33.1v1.1h-33.1zM329.4 147h33.1v1h-33.1zM329.4 151h33.1v.9h-33.1zM329.4 154.9h33.1v1.1h-33.1z"/>
<path d="M329.4 159h33.1v.9h-33.1zM76.1 165h33v.9h-33zM76.1 168.9h33v1h-33zM76.1 172.9h33v1.1h-33zM76.1 176.9h33v1h-33zM131.1 176.9h33.1v1h-33.1zM131.1 168.9h33.1v1h-33.1zM131.1 165h33.1v.9h-33.1zM131.1 172.9h33.1v1.1h-33.1zM274.4 162.9h33v1.1h-33zM274.4 167h33v1h-33zM274.4 171h33v.9h-33z"/>
<path d="M274.4 174.9h33v1.1h-33zM274.4 179h33v.9h-33zM329.4 162.9h33.1v1.1h-33.1zM329.4 167h33.1v1h-33.1zM329.4 171h33.1v.9h-33.1zM329.4 174.9h33.1v1.1h-33.1zM329.4 179h33.1v.9h-33.1zM68.1 185.4h1v5h-1M76.1 180.9h33v1h-33zM76.1 185h33v.9h-33zM76.1 188.9h33v1h-33zM76.1 192.9h33v1.1h-33z"/>
<path d="M76.1 197h33v.9h-33zM131.1 192.9h33.1v1.1h-33.1zM131.1 185h33.1v.9h-33.1zM131.1 180.9h33.1v1h-33.1zM131.1 188.9h33.1v1h-33.1zM131.1 197h33.1v.9h-33.1zM172.2 185.4h-1v5h1M274.4 182.9h33v1h-33zM274.4 187h33v1h-33zM311.8 192.6l.6-.2h5v-5a1.01 1.01 0 0 1 1-1 1.01 1.01 0 0 1 1 1v5h5a.99 .99 0 0 1 1 1 .99 .99 0 0 1-1 1h-5v5a1.01 1.01 0 0 1-1 1 1.01 1.01 0 0 1-1-1v-5h-5a1 1 0 0 1-.9-.7 1 1 0 0 1 .3-1.1zM329.4 182.9h33.1v1h-33.1zM329.4 187h33.1v1h-33.1z"/>
<path d="M65.1 202.3h3M65.1 217.5h3M76.1 200.9h33v1h-33zM76.1 204.9h33v1h-33zM76.1 208.9h33v1h-33zM76.1 212.9h33v1.1h-33zM119.3 211.7a1.02 1.02 0 0 1 1.2-.3 1.02 1.02 0 0 1 .6 1v5h5a1.01 1.01 0 0 1 1 1 1.01 1.01 0 0 1-1 1h-5v5a1.01 1.01 0 0 1-1 1 1.01 1.01 0 0 1-1-1v-5h-5a1.01 1.01 0 0 1-1-1 1.01 1.01 0 0 1 1-1h5v-5zM131.1 208.9h33.1v1h-33.1zM131.1 200.9h33.1v1h-33.1zM131.1 204.9h33.1v1h-33.1zM131.1 212.9h33.1v1.1h-33.1zM172.2 202.3h3"/>
<path d="M172.2 217.5h3M65.1 235.3h3M65.1 220.1h3M172.2 235.3h3M172.2 220.1h3M73.1 240.4v-8.1h11.9v8.1M83.3 240.4v3M98.5 240.4v3M102.3 240.4v3M117.6 240.4v3M121.4 240.4v3M136.6 240.4v3"/>
<path d="M139.2 240.4v3M154.4 240.4v3M155.2 240.4v-8.1h11.9v8.1M83.3 263.4v1h15.2v-1M102.3 263.4v1h15.3v-1M108.1 263.4v1M113.1 263.4v1M121.4 263.4v1h15.2v-1M139.2 263.4v1h15.2v-1h20.8v9h-110.1v-9h86.1v1"/>
<circle cx="79.1" cy="31.2" r=".69"/>
<circle cx="127.3" cy="31.1" r=".63"/>
<circle cx="83.5" cy="78.8" r=".63"/>
<circle cx="122.9" cy="78.8" r=".63"/>
<circle cx="71.9" cy="141.5" r="1.37"/>
<circle cx="168.4" cy="141.3" r="1.27"/>
<circle cx="80.7" cy="236.6" r="1.27"/>
<circle cx="159.5" cy="236.6" r="1.27"/>
</g>
<g fill="none" stroke="#000" stroke-width=".2">
<path d="M171.5 27.7l-.6 .6M175.4 28.3l-1 1M175.4 32.8l-1 1M175.4 37.2l-1 1.1M206.2 22.6l-1.1 1.1M210.7 22.6l-3 3M210.7 22.6l.7 1.2 .2 1.2v1.1l-.3 1.3-.6 1.3-1.2 1.2-1.1 .8-1.8 .4-1.5-.1M175.4 41.8l-1 1M175.4 46.2l-1 1M175.4 50.7l-1 1M175.4 55.2l-1 1M175.4 59.7l-1 1"/>
<path d="M175.4 64.2l-1 1M175.4 68.7l-1 1M175.4 73.2l-1 1M175.4 77.7l-1 1M172.4 80.7l-1 1M41.9 104h.1M41.9 111.9l1.6 .7 2 .4M44.9 105.5l-3 3M44.9 110l-2.4 2.3M45.6 104.7l-.2 .3M48.3 111l-1.9 2M53.8 104v1.8l-.3 1.6-.6 1.4-1 1.5-1.4 1.2-1.4 .8-1.5 .5-1.4 .2"/>
<path d="M75.7 104h.1M77.2 107l-1.5 1.5M81.1 107.5l-.9 1M85.6 107.5l-1 1M90.1 107.5l-1 1M94.6 107.5l-1 1M99.1 107.5l-1 1M103.6 107.5l-1 1M108.1 107.5l-1 1M112.6 107.5l-1 1M117.1 107.5l-1 1M121.6 107.5l-1.1 1"/>
<path d="M126 107.5l-.9 1M129.5 104l-.5 .5M130.7 107.3l-1.2 1.2"/>
</g>
<text font-size="8.5" x="330.9" y="264.5">BASECARCASAH2O</text>
<g font-size="5.3">
<text x="41" y="9.5">8</text>
<text x="88.5" y="9.5">7</text>
<text x="138.5" y="9.5">6</text>
<text x="188.5" y="9.5">5</text>
<text x="238.5" y="9.5">4</text>
<text x="288.5" y="9.5">3</text>
<text x="338.5" y="9.5">2</text>
<text x="386" y="9.5">1</text>
<text x="16.2" y="31.3">F</text>
<text x="411.2" y="31.3">F</text>
<text x="16.1" y="75.5">E</text>
<text x="411.1" y="75.5">E</text>
<text x="15.5" y="125.5">D</text>
<text x="410.5" y="125.5">D</text>
<text x="15.4" y="175.5">C</text>
<text x="410.4" y="175.5">C</text>
<text x="16" y="225.5">B</text>
<text x="411" y="225.5">B</text>
<text x="15.5" y="269.8">A</text>
<text x="410.5" y="269.8">A</text>
<text x="41" y="291.5">8</text>
<text x="88.5" y="291.5">7</text>
<text x="138.5" y="291.5">6</text>
<text x="188.5" y="291.5">5</text>
<text x="238.5" y="291.5">4</text>
<text x="288.5" y="291.5">3</text>
<text x="338.5" y="291.5">2</text>
<text x="386" y="291.5">1</text>
</g>
<g font-size="4.7" fill="#808080">
<text x="97.3" y="16.7">110.14</text>
<text x="76.4" y="22.8">8.08</text>
<text x="123.6" y="22.8">8.08</text>
<text x="202.7" y="18.6">1.00</text>
<text x="69.6" y="35.6" transform="rotate(-90 69.6 35.6)">8.08</text>
<text x="191.9" y="30.4" transform="rotate(-90 191.9 30.4)">1.00</text>
<text x="136.1" y="36.3" transform="rotate(-90 136.1 36.3)">8.08</text>
<text x="206.1" y="36.1" transform="rotate(-25 206.1 36.1)">45°</text>
<text x="145.7" y="61.4" transform="rotate(-90 145.7 61.4)">108.87</text>
<text x="65" y="68">5.08</text>
<text x="71.4" y="82.9" transform="rotate(-90 71.4 82.9)">8.08</text>
<text x="135.8" y="82.6" transform="rotate(-90 135.8 82.6)">8.08</text>
<text x="76.1" y="87.9">11.89</text>
<text x="118.3" y="88.1">11.89</text>
<text x="161.9" y="86.1">5.00</text>
<text x="40.3" y="93.9">1.00</text>
<text x="36.2" y="103.4" transform="rotate(-60 36.2 103.4)">45°</text>
<text x="282.1" y="102.6">54.07</text>
<text x="320.7" y="102.6">2.00</text>
<text x="30.1" y="109.4" transform="rotate(-90 30.1 109.4)">1.00</text>
<text x="206.6" y="126">9.00</text>
<text x="258.3" y="125.8" transform="rotate(-90 258.3 125.8)">24.00</text>
<text x="64.3" y="129.9">3.00</text>
<text x="105.6" y="129.9">5.00</text>
<text x="153" y="129.9">15.00</text>
<text x="321.4" y="127.6">R1.00</text>
<text x="99.2" y="134.9" transform="rotate(-90 99.2 134.9)">1.00</text>
<text x="380.2" y="133" transform="rotate(-90 380.2 133)">2.00</text>
<text x="57.7" y="140.9" transform="rotate(-90 57.7 140.9)">3.00</text>
<text x="44.3" y="148.3" transform="rotate(-90 44.3 148.3)">14.50</text>
<text x="160.5" y="147.1" transform="rotate(-90 160.5 147.1)">4.27</text>
<text x="162.5" y="149.8">4.27</text>
<text x="47.3" y="150.5">R2.50</text>
<text x="184.6" y="165.8" transform="rotate(-90 184.6 165.8)">47.87</text>
<text x="386.4" y="167.6" transform="rotate(-90 386.4 167.6)">49.00</text>
<text x="175.4" y="177.9">1.00</text>
<text x="258.3" y="176.1" transform="rotate(-90 258.3 176.1)">56.87</text>
<text x="215" y="180.4" transform="rotate(-90 215 180.4)">67.77</text>
<text x="59.7" y="191.8" transform="rotate(-90 59.7 191.8)">5.00</text>
<text x="184.6" y="191.8" transform="rotate(-90 184.6 191.8)">5.00</text>
<text x="327.1" y="190" transform="rotate(-90 327.1 190)">3.00</text>
<text x="50.6" y="197.9">1.00</text>
<text x="379.9" y="199.5" transform="rotate(-90 379.9 199.5)">1.00</text>
<text x="181.1" y="215.4" transform="rotate(-90 181.1 215.4)">15.24</text>
<text x="59.8" y="216.6" transform="rotate(-90 59.8 216.6)">15.24</text>
<text x="43.4" y="224" transform="rotate(-90 43.4 224)">2.54</text>
<text x="154.6" y="226.2">4.27</text>
<text x="215" y="223.6" transform="rotate(-90 215 223.6)">2.54</text>
<text x="339.6" y="224.4">33.07</text>
<text x="54.1" y="233" transform="rotate(-90 54.1 233)">15.24</text>
<text x="148.5" y="238.5" transform="rotate(-90 148.5 238.5)">4.27</text>
<text x="184.6" y="236.5" transform="rotate(-90 184.6 236.5)">15.24</text>
<text x="215" y="243.4" transform="rotate(-90 215 243.4)">8.08</text>
<text x="39.9" y="250.5">1.00</text>
<text x="69.8" y="249.4">15.24</text>
<text x="102.5" y="249.5">3.81</text>
<text x="122.4" y="249.5">3.81</text>
<text x="139.9" y="249.5">2.54</text>
<text x="159.4" y="249.5">17.78</text>
<text x="199.1" y="255.4">1.00</text>
<text x="85.8" y="259.9">15.24</text>
<text x="123.6" y="259.9">15.24</text>
<text x="103.8" y="277.1">15.24</text>
<text x="140.8" y="277.1">15.24</text>
<text x="180.5" y="283.3" transform="rotate(-90 180.5 283.3)">9.00</text>
</g>
<g font-size="4.7">
<text x="107.6" y="21">D</text>
<text x="175.5" y="30.6">F</text>
<text x="197.4" y="42.4">DETALLE F</text>
<text x="67.3" y="65">K</text>
<text x="136.4" y="65">K</text>
<text x="107.6" y="92.1">D</text>
<text x="157.8" y="92.9">SECCIÓN D-D</text>
<text x="159.2" y="97.4">ESCALA 1 : 2</text>
<text x="83" y="105.8">L</text>
<text x="88.5" y="114.2">SECCIÓN K-K</text>
<text x="89.2" y="118.7">ESCALA 1 : 2</text>
<text x="37" y="120.2">DETALLE L</text>
<text x="355.2" y="275.6">1</text>
</g>
<text font-size="3.9" x="400.9" y="275.5">A3</text>
<g font-size="2">
<text x="231.8" y="234.6">SI NO SE INDICA LO CONTRARIO:</text>
<text x="231.8" y="237.1">LAS COTAS SE EXPRESAN EN MM</text>
<text x="231.8" y="239.6">ACABADO SUPERFICIAL:</text>
<text x="264.4" y="234.6">ACABADO:</text>
<text x="311.3" y="234.5">REBARBAR Y</text>
<text x="311.3" y="237">ROMPER ARISTAS</text>
<text x="311.3" y="239.5">VIVAS</text>
<text x="342.6" y="236">NO CAMBIE LA ESCALA</text>
<text x="383.3" y="236.2">REVISIÓN</text>
<text x="231.8" y="242.1">TOLERANCIAS:</text>
<text x="233.4" y="244.6">LINEAL:</text>
<text x="233.4" y="247.1">ANGULAR:</text>
<text x="244.3" y="252">NOMBRE</text>
<text x="260" y="251.9">FIRMA</text>
<text x="277.2" y="251.9">FECHA</text>
<text x="329.9" y="251.9">TÍTULO:</text>
<text x="230.6" y="256.1">DIBUJ.</text>
<text x="238.4" y="256.1">J. Williams Escobar</text>
<text x="275.6" y="255.9">17/11/20</text>
<text x="230.7" y="260.3">VERIF.</text>
<text x="230.4" y="264.4">APROB.</text>
<text x="230.5" y="268.8">FABR.</text>
<text x="230.7" y="273.1">CALID.</text>
<text x="285.6" y="272.5">MATERIAL:</text>
<text x="330.1" y="272.5">N.º DE DIBUJO</text>
<text x="285.6" y="285.5">PESO:</text>
<text x="330.1" y="285.6">ESCALA:1:1</text>
<text x="374.5" y="285.6">HOJA 1 DE 1</text>
</g>
</svg>
